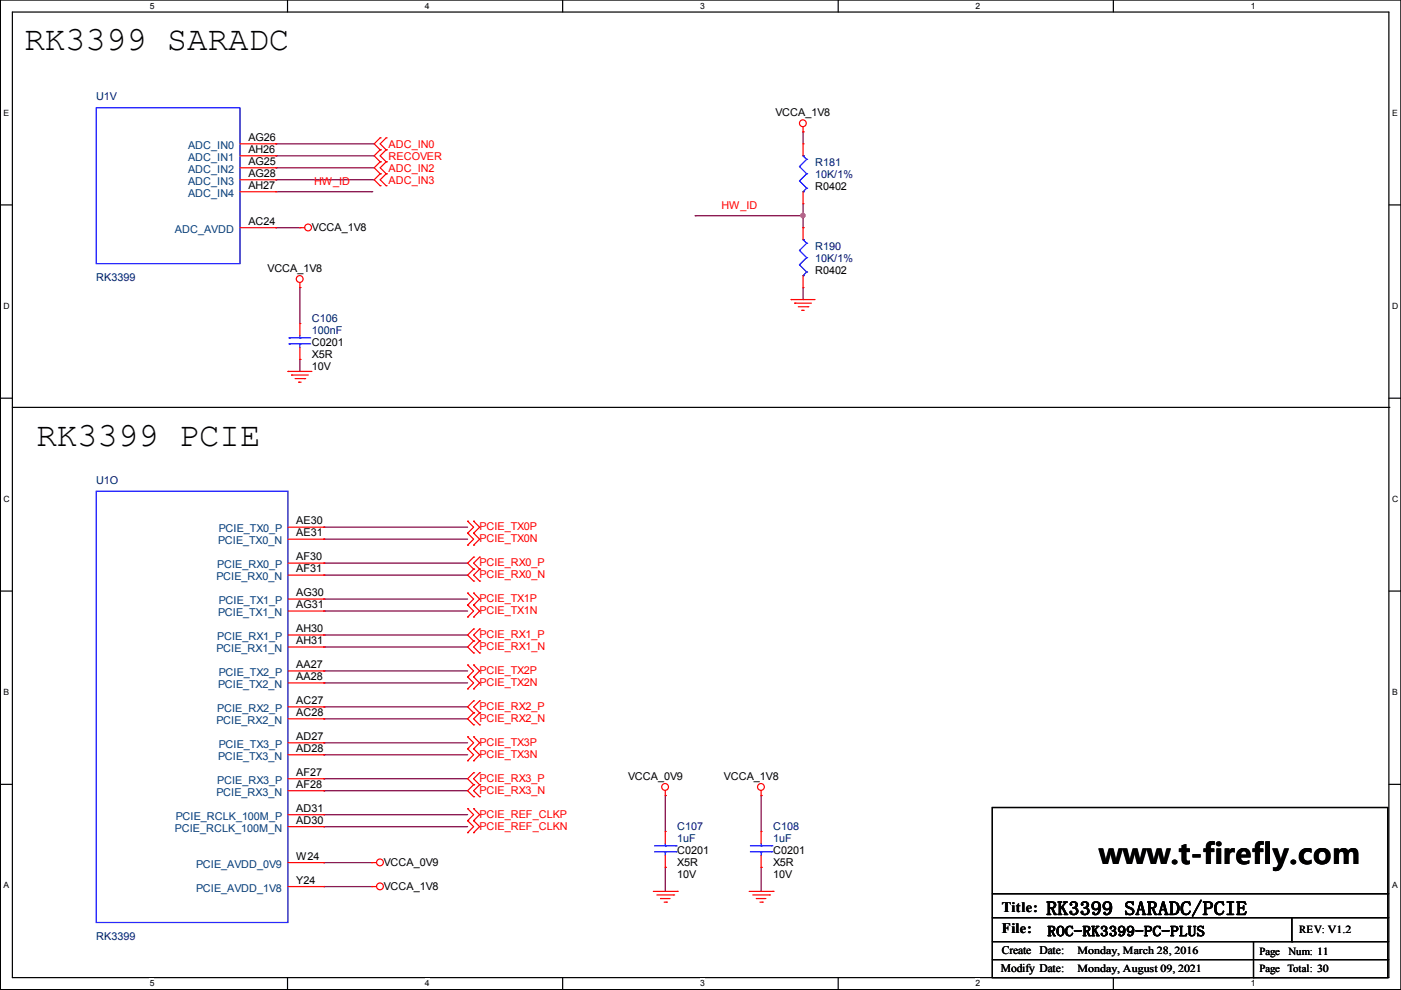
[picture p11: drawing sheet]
<svg xmlns="http://www.w3.org/2000/svg" width="297mm" height="210mm" viewBox="0 0 297 210" stroke-linecap="round" stroke-linejoin="round" font-family="sans-serif">
<path d="M.1 0h296.9v209.8h-296.9zM2.6 2.6h291.9v204.7h-291.9z" fill="none" stroke="#000" stroke-width=".25"/>
<g fill="#fff">
<path d="M31.8 .3h.9v1.9h-.9z"/>
<path d="M31.8 207.5h.9v2h-.9z"/>
</g>
<path d="M61 0v2.6M61 207.3v2.5" fill="none" stroke="#000" stroke-width=".25"/>
<g fill="#fff">
<path d="M90.1 .3h.9v1.9h-.9z"/>
<path d="M90.1 207.5h.9v2h-.9z"/>
</g>
<path d="M119.3 0v2.6M119.3 207.3v2.5" fill="none" stroke="#000" stroke-width=".25"/>
<g fill="#fff">
<path d="M148.4 .3h1v1.9h-1z"/>
<path d="M148.4 207.5h1v2h-1z"/>
</g>
<path d="M177.7 0v2.6M177.7 207.3v2.5" fill="none" stroke="#000" stroke-width=".25"/>
<g fill="#fff">
<path d="M206.8 .3h1v1.9h-1z"/>
<path d="M206.8 207.5h1v2h-1z"/>
</g>
<path d="M236.1 0v2.6M236.1 207.3v2.5" fill="none" stroke="#000" stroke-width=".25"/>
<g fill="#fff">
<path d="M265.2 .3h.9v1.9h-.9z"/>
<path d="M265.2 207.5h.9v2h-.9z"/>
<path d="M.8 23h1.1v1.9h-1.1z"/>
<path d="M295.1 23h1.1v1.9h-1.1z"/>
<path d="M.8 63.9h1.1v1.9h-1.1z"/>
<path d="M295.1 63.9h1.2v1.9h-1.2z"/>
</g>
<path d="M.1 43.4h2.5M294.5 43.4h2.5" fill="none" stroke="#000" stroke-width=".25"/>
<g fill="#fff">
<path d="M.8 104.8h1.1v2h-1.1z"/>
<path d="M295.1 104.8h1.2v2h-1.2z"/>
</g>
<path d="M.1 84.4h2.5M294.5 84.4h2.5" fill="none" stroke="#000" stroke-width=".25"/>
<g fill="#fff">
<path d="M.8 145.7h1.1v2h-1.1z"/>
<path d="M295.1 145.7h1.1v2h-1.1z"/>
</g>
<path d="M.1 125.3h2.5M294.5 125.3h2.5" fill="none" stroke="#000" stroke-width=".25"/>
<g fill="#fff">
<path d="M.8 186.7h1v2h-1z"/>
<path d="M295.1 186.7h1.1v2h-1.1z"/>
</g>
<g fill="none" stroke="#000" stroke-width=".25">
<path d="M2.6 86.4h291.9M294.5 86.4h.1M.1 166.3h2.5M210.4 171.2h83.8v36.1h-83.8zM294.5 166.3h2.5M210.4 189.5h83.8M210.4 194.6h83.8M210.4 199.7h83.8M265.8 199.7v7.6M273.9 199.7h.1M273.9 194.6v5.1M294.2 189.5h.1"/>
<path d="M294.2 194.6h.1M294.2 199.7h.1M210.4 203.5h83.8M265.8 207.3h.1M294.2 203.5h.1"/>
</g>
<g fill="none" stroke="#7f003f" stroke-width=".25">
<path d="M58.5 33h.1M58.5 30.5h.1M58.5 35.6h.1M58.5 38.1h.1M58.5 33h20.8M58.5 30.5h20.8M58.5 35.6h20.8M58.5 38.1h20.8M170.3 28h.1M170.3 28v2.5M58.5 48.3h.1M58.5 48.3h5.1"/>
<path d="M58.5 40.7h20.3M78.8 40.7h.1M147.4 45.7h.1M147.4 45.7h22.9M170.3 45.7h.1M170.3 48.3h.1M170.3 43.2v5.1M63.6 61h.1M63.6 76.2h.1M63.6 61v7.6M63.6 76.2v2.6M170.3 63.5h.1"/>
<path d="M170.3 61v2.5M68.7 119.4h.1M68.7 111.8h.1M68.7 114.3h.1M68.7 119.4h30.4M68.7 111.8h30.4M68.7 114.3h30.4M68.7 121.9h.1M68.7 134.6h.1M68.7 137.2h.1M68.7 127h.1M68.7 129.6h.1"/>
<path d="M68.7 121.9h30.4M68.7 134.6h30.4M68.7 137.2h30.4M68.7 127h30.4M68.7 129.6h30.4M68.7 149.9h.1M68.7 152.4h.1M68.7 142.3h.1M68.7 144.8h.1M68.7 157.5h.1M68.7 149.9h30.4M68.7 152.4h30.4"/>
<path d="M68.7 142.3h30.4M68.7 144.8h30.4M68.7 157.5h30.4M68.7 172.7h.1M68.7 175.3h.1M68.7 165.1h.1M68.7 167.7h.1M68.7 160h.1M68.7 172.7h30.4M68.7 175.3h30.4M68.7 165.1h30.4M68.7 167.7h30.4"/>
<path d="M68.7 160h30.4M141.1 168.7h.1M141.1 168.7v7.6M161.4 168.7h.1M161.4 168.7v7.6M68.7 182.9h.1M68.7 188h.1M68.7 182.9h10.1M68.7 188h10.1M141.1 183.9h.1M141.1 183.9v5.1M161.4 183.9h.1"/>
<path d="M161.4 183.9v5.1"/>
</g>
<circle cx="170.2" cy="45.7" r=".47" fill="#f0f" stroke="#f0f" stroke-width=".25"/>
<g fill="none" stroke="#f00" stroke-width=".25">
<path d="M50.9 30.5h7.6M50.9 33h7.6M50.9 35.6h7.6M50.9 38.1h7.6M58.5 30.5h.1M58.5 33h.1M58.5 35.6h.1M58.5 38.1h.1M80.6 31.8h.1M80.6 34.3h.1M80.6 29.2h.1M80.6 36.8h.1"/>
<path d="M80.6 39.4h.1M80.6 31.8l-1.3 1.2 1.3 1.3M80.6 29.2l-1.3 1.3 1.3 1.3M80.6 34.3l-1.3 1.3 1.3 1.2M80.6 36.8l-1.3 1.3 1.3 1.3M81.9 34.3h.1M81.9 31.8h.1M81.9 29.2h.1M81.9 36.8h.1M81.9 39.4h.1M81.9 31.8l-1.3 1.2 1.3 1.3M81.9 29.2l-1.3 1.3 1.3 1.3"/>
<path d="M81.9 34.3l-1.3 1.3 1.3 1.2M81.9 36.8l-1.3 1.3 1.3 1.3M170.3 28h.1M170.3 30.5h.1M170.3 26.9v1.1M170.3 30.5v2.5M50.9 48.3h7.6M50.9 40.7h7.6M58.5 40.7h.1M58.5 48.3h.1M63.6 48.3h.1M63.6 60v1"/>
<path d="M63.6 48.3h1M170.3 43.2h.1M170.3 48.3h.1M170.3 40.7v2.5M170.3 48.3v2.5M170.3 58.4v2.6M61 78.8h.1M61 78.8h5.1M61.8 79.5h.1M61.8 79.5h3.6M63.6 61h.1M63.6 68.6h.1"/>
<path d="M63.6 76.2h.1M63.6 68.6v2.5M63.6 73.7v2.5M167.7 63.5h.1M167.7 63.5h5.1M168.5 64.3h.1M168.5 64.3h3.5M169.2 65h2.1M170 65.8h.1M170 65.8h.5M170.3 61h.1M171.3 65h.1"/>
<path d="M62.6 80.3h2M63.3 81h.1M63.3 81h.5M64.6 80.3h.1M61 111.8h7.7M61 114.3h7.7M61 119.4h7.7M68.7 111.8h.1M68.7 114.3h.1M68.7 119.4h.1M99.1 113h.1M99.1 110.5h.1"/>
<path d="M99.1 115.6h.1M99.1 110.5l1.3 1.3-1.3 1.2M99.1 113l1.3 1.3-1.3 1.3M100.4 113h.1M100.4 110.5h.1M100.4 115.6h.1M100.4 118.1h.1M100.4 110.5l1.3 1.3-1.3 1.2M100.4 113l1.3 1.3-1.3 1.3M100.4 118.1l-1.3 1.3 1.3 1.3M101.7 118.1h.1M101.7 118.1l-1.3 1.3 1.3 1.3"/>
<path d="M61 121.9h7.7M61 127h7.7M61 129.6h7.7M61 134.6h7.7M61 137.2h7.7M68.7 121.9h.1M68.7 127h.1M68.7 129.6h.1M68.7 134.6h.1M68.7 137.2h.1M99.1 128.3h.1M99.1 125.7h.1"/>
<path d="M99.1 130.8h.1M99.1 125.7l1.3 1.3-1.3 1.3M99.1 128.3l1.3 1.3-1.3 1.2M100.4 120.7h.1M100.4 123.2h.1M100.4 128.3h.1M100.4 125.7h.1M100.4 130.8h.1M100.4 133.4h.1M100.4 135.9h.1M100.4 138.4h.1M100.4 120.7l-1.3 1.2 1.3 1.3"/>
<path d="M100.4 125.7l1.3 1.3-1.3 1.3M100.4 128.3l1.3 1.3-1.3 1.2M100.4 133.4l-1.3 1.2 1.3 1.3M100.4 135.9l-1.3 1.3 1.3 1.2M101.7 120.7h.1M101.7 123.2h.1M101.7 135.9h.1M101.7 133.4h.1M101.7 138.4h.1M101.7 120.7l-1.3 1.2 1.3 1.3M101.7 133.4l-1.3 1.2 1.3 1.3M101.7 135.9l-1.3 1.3 1.3 1.2"/>
<path d="M61 142.3h7.7M61 144.8h7.7M61 149.9h7.7M61 152.4h7.7M61 157.5h7.7M68.7 142.3h.1M68.7 144.8h.1M68.7 149.9h.1M68.7 152.4h.1M68.7 157.5h.1M99.1 143.5h.1M99.1 141h.1"/>
<path d="M99.1 146.1h.1M99.1 158.8h.1M99.1 156.2h.1M99.1 141l1.3 1.3-1.3 1.2M99.1 143.5l1.3 1.3-1.3 1.3M99.1 156.2l1.3 1.3-1.3 1.3M99.1 158.8l1.3 1.2-1.3 1.3M100.4 143.5h.1M100.4 141h.1M100.4 146.1h.1M100.4 148.6h.1M100.4 151.1h.1"/>
<path d="M100.4 153.7h.1M100.4 158.8h.1M100.4 156.2h.1M100.4 141l1.3 1.3-1.3 1.2M100.4 143.5l1.3 1.3-1.3 1.3M100.4 148.6l-1.3 1.3 1.3 1.2M100.4 151.1l-1.3 1.3 1.3 1.3M100.4 156.2l1.3 1.3-1.3 1.3M100.4 158.8l1.3 1.2-1.3 1.3M101.7 151.1h.1M101.7 148.6h.1M101.7 153.7h.1"/>
<path d="M101.7 148.6l-1.3 1.3 1.3 1.2M101.7 151.1l-1.3 1.3 1.3 1.3M61 160h7.7M61 165.1h7.7M61 167.7h7.7M61 175.3h7.7M61 172.7h7.7M68.7 160h.1M68.7 165.1h.1M68.7 167.7h.1M68.7 175.3h.1M68.7 172.7h.1"/>
<path d="M99.1 174h.1M99.1 171.5h.1M99.1 176.5h.1M99.1 161.3h.1M99.1 171.5l1.3 1.2-1.3 1.3M99.1 174l1.3 1.3-1.3 1.2M100.4 174h.1M100.4 171.5h.1M100.4 176.5h.1M100.4 161.3h.1M100.4 163.8h.1M100.4 166.4h.1"/>
<path d="M100.4 168.9h.1M100.4 171.5l1.3 1.2-1.3 1.3M100.4 174l1.3 1.3-1.3 1.2M100.4 163.8l-1.3 1.3 1.3 1.3M100.4 166.4l-1.3 1.3 1.3 1.2M101.7 166.4h.1M101.7 163.8h.1M101.7 168.9h.1M101.7 163.8l-1.3 1.3 1.3 1.3M101.7 166.4l-1.3 1.3 1.3 1.2M141.1 168.7h.1M141.1 176.3h.1"/>
<path d="M141.1 167.7v1M141.1 176.3v2.5M161.4 168.7h.1M161.4 176.3h.1M161.4 167.7v1M161.4 176.3v2.5M61 182.9h7.7M61 188h7.7M68.7 188h.1M68.7 182.9h.1M78.8 182.9h.1M78.8 188h.1"/>
<path d="M78.8 182.9h1M78.8 188h1M138.5 189h5.1M139.3 189.8h3.5M140 190.5h.1M140 190.5h2.1M140.8 191.3h.5M141.1 183.9h.1M141.1 181.4v2.5M141.3 191.3h.1M142.8 189.8h.1M143.6 189h.1"/>
<path d="M158.8 189h5.1M159.6 189.8h3.6M160.4 190.5h.1M160.4 190.5h2M161.1 191.3h.5M161.4 183.9h.1M161.4 181.4v2.5M161.6 191.3h.1M163.2 189.8h.1M163.9 189h.1"/>
<circle cx="170.2" cy="26.1" r=".72"/>
<circle cx="63.5" cy="59.2" r=".72"/>
<circle cx="65.3" cy="48.2" r=".72"/>
<circle cx="141" cy="166.8" r=".72"/>
<circle cx="161.3" cy="166.8" r=".72"/>
<circle cx="80.6" cy="187.9" r=".72"/>
<circle cx="80.6" cy="182.9" r=".72"/>
</g>
<g fill="none" stroke="#00f" stroke-width=".25">
<path d="M20.4 22.9h30.5v33h-30.5zM169.5 35.3h.1M169.5 38.4h.1M169.5 35.3l1.5 1.5M169.5 38.4l1.5 1.5M170.3 33h.1M170.3 33l.7 .8M171 33.8h.1M171 36.8h.1M171 39.9h.1M171 33.8l-1.5 1.5M171 36.8l-1.5 1.6"/>
<path d="M171 39.9l-.7 .8M169.5 53.1h.1M169.5 56.1h.1M169.5 53.1l1.5 1.5M169.5 56.1l1.5 1.6M170.3 40.7h.1M170.3 58.4h.1M170.3 50.8h.1M170.3 50.8l.7 .8M171 51.6h.1M171 54.6h.1M171 57.7h.1"/>
<path d="M171 51.6l-1.5 1.5M171 54.6l-1.5 1.5M171 57.7l-.7 .7M61.3 72.9h.1M61.3 71.6h.1M61.3 72.9h4.6M61.3 71.6h4.6M63.6 71.6h.1M63.6 72.9h.1M63.6 71.1v.5M63.6 72.9v.8M20.4 104.2h40.6v91.4h-40.6z"/>
<path d="M138.8 179.3h4.5M141.1 179.3h.1M141.1 178.8v.5M143.3 179.3h.1M159.1 179.3h4.6M161.4 179.3h.1M161.4 178.8v.5M163.7 179.3h.1M138.8 180.6h4.5M141.1 180.6h.1M141.1 180.6v.8M143.3 180.6h.1"/>
<path d="M159.1 180.6h4.6M161.4 180.6h.1M161.4 180.6v.8M163.7 180.6h.1"/>
</g>
<g font-size="7.2">
<text x="5.2" y="10.7">RK3399 SARADC</text>
<text x="7.7" y="94.5">RK3399 PCIE</text>
</g>
<text font-size="6" x="233" y="183.2">www.t-firefly.com</text>
<text font-size="4.1" x="221.8" y="194">RK3399 SARADC/PCIE</text>
<g font-size="3">
<text x="212.4" y="193.3">Title:</text>
<text x="212.4" y="197.9">File:</text>
<text x="222.1" y="198.5">ROC-RK3399-PC-PLUS</text>
</g>
<g font-size="2.5">
<text x="212.4" y="202.4">Create Date:</text>
<text x="212.2" y="206.2">Modify Date:</text>
</g>
<g font-size="2.3" fill="#00007f">
<text x="20.4" y="21.3">U1V</text>
<text x="172.8" y="35.2">R181</text>
<text x="172.8" y="37.8">10K/1%</text>
<text x="172.8" y="53">R190</text>
<text x="20.4" y="59.6">RK3399</text>
<text x="172.8" y="55.6">10K/1%</text>
<text x="66.1" y="68.3">C106</text>
<text x="66.1" y="70.8">100nF</text>
<text x="20.4" y="102.5">U1O</text>
<text x="143.6" y="176">C107</text>
<text x="143.6" y="178.5">1uF</text>
<text x="163.9" y="176">C108</text>
<text x="163.9" y="178.5">1uF</text>
<text x="20.4" y="199.3">RK3399</text>
</g>
<g font-size="2.3">
<text x="52.7" y="29.9">AG26</text>
<text x="164.4" y="24.6">VCCA_1V8</text>
<text x="52.7" y="32.4">AH26</text>
<text x="52.7" y="35">AG25</text>
<text x="52.7" y="37.5">AG28</text>
<text x="52.7" y="40.1">AH27</text>
<text x="172.8" y="40.3">R0402</text>
<text x="52.7" y="47.7">AC24</text>
<text x="66.1" y="49">VCCA_1V8</text>
<text x="56.7" y="57.6">VCCA_1V8</text>
<text x="172.8" y="58.1">R0402</text>
<text x="66.1" y="73.3">C0201</text>
<text x="66.1" y="75.9">X5R</text>
<text x="66.1" y="78.4">10V</text>
<text x="62.8" y="111.2">AE30</text>
<text x="62.8" y="113.7">AE31</text>
<text x="62.8" y="118.8">AF30</text>
<text x="62.8" y="121.3">AF31</text>
<text x="62.8" y="126.4">AG30</text>
<text x="62.8" y="129">AG31</text>
<text x="62.8" y="134">AH30</text>
<text x="62.8" y="136.6">AH31</text>
<text x="62.8" y="141.7">AA27</text>
<text x="62.8" y="144.2">AA28</text>
<text x="62.8" y="149.3">AC27</text>
<text x="62.8" y="151.8">AC28</text>
<text x="62.8" y="156.9">AD27</text>
<text x="62.8" y="159.4">AD28</text>
<text x="62.8" y="164.5">AF27</text>
<text x="62.8" y="167.1">AF28</text>
<text x="133.2" y="165.3">VCCA_0V9</text>
<text x="153.5" y="165.3">VCCA_1V8</text>
<text x="62.8" y="172.1">AD31</text>
<text x="62.8" y="174.7">AD30</text>
<text x="62.8" y="182.3">W24</text>
<text x="81.4" y="183.6">VCCA_0V9</text>
<text x="143.6" y="181">C0201</text>
<text x="143.6" y="183.6">X5R</text>
<text x="163.9" y="181">C0201</text>
<text x="163.9" y="183.6">X5R</text>
<text x="62.8" y="187.4">Y24</text>
<text x="81.4" y="188.7">VCCA_1V8</text>
<text x="143.6" y="186.1">10V</text>
<text x="163.9" y="186.1">10V</text>
<text x="275.4" y="197.9">REV: V1.2</text>
<text x="228.4" y="202.2">Monday, March 28, 2016</text>
<text x="267" y="202.5">Page</text>
<text x="273.2" y="202.5">Num: 11</text>
<text x="228.4" y="206">Monday, August 09, 2021</text>
<text x="267" y="206">Page</text>
<text x="273" y="206">Total: 30</text>
</g>
<g font-size="2.3" fill="#003f7f">
<text x="39.9" y="31.6">ADC_IN0</text>
<text x="39.9" y="34.1">ADC_IN1</text>
<text x="39.9" y="36.7">ADC_IN2</text>
<text x="39.9" y="39.2">ADC_IN3</text>
<text x="39.9" y="41.8">ADC_IN4</text>
<text x="37.1" y="49.4">ADC_AVDD</text>
<text x="46.4" y="112.9">PCIE_TX0_P</text>
<text x="46.2" y="115.4">PCIE_TX0_N</text>
<text x="45.9" y="123">PCIE_RX0_N</text>
<text x="46.1" y="120.5">PCIE_RX0_P</text>
<text x="46.2" y="130.7">PCIE_TX1_N</text>
<text x="46.4" y="128.1">PCIE_TX1_P</text>
<text x="46.1" y="135.7">PCIE_RX1_P</text>
<text x="45.9" y="138.3">PCIE_RX1_N</text>
<text x="46.4" y="143.4">PCIE_TX2_P</text>
<text x="46.2" y="145.9">PCIE_TX2_N</text>
<text x="45.9" y="153.5">PCIE_RX2_N</text>
<text x="46.1" y="151">PCIE_RX2_P</text>
<text x="46.2" y="161.1">PCIE_TX3_N</text>
<text x="46.4" y="158.6">PCIE_TX3_P</text>
<text x="46.1" y="166.2">PCIE_RX3_P</text>
<text x="37.3" y="173.8">PCIE_RCLK_100M_P</text>
<text x="45.9" y="168.8">PCIE_RX3_N</text>
<text x="37.1" y="176.4">PCIE_RCLK_100M_N</text>
<text x="41.6" y="184">PCIE_AVDD_0V9</text>
<text x="41.6" y="189.1">PCIE_AVDD_1V8</text>
</g>
<g font-size="2.3" fill="#f00">
<text x="82.4" y="34">RECOVER</text>
<text x="82.4" y="31.4">ADC_IN0</text>
<text x="66.6" y="39.3">HW_ID</text>
<text x="82.4" y="36.5">ADC_IN2</text>
<text x="82.4" y="39">ADC_IN3</text>
<text x="153" y="44.4">HW_ID</text>
<text x="101.7" y="112.5">PCIE_TX0P</text>
<text x="101.7" y="115">PCIE_TX0N</text>
<text x="101.7" y="120.1">PCIE_RX0_P</text>
<text x="101.7" y="122.6">PCIE_RX0_N</text>
<text x="101.7" y="127.7">PCIE_TX1P</text>
<text x="101.7" y="130.2">PCIE_TX1N</text>
<text x="101.7" y="135.3">PCIE_RX1_P</text>
<text x="101.7" y="137.9">PCIE_RX1_N</text>
<text x="101.7" y="142.9">PCIE_TX2P</text>
<text x="101.7" y="145.5">PCIE_TX2N</text>
<text x="101.7" y="150.6">PCIE_RX2_P</text>
<text x="101.7" y="153.1">PCIE_RX2_N</text>
<text x="101.7" y="158.2">PCIE_TX3P</text>
<text x="101.7" y="160.7">PCIE_TX3N</text>
<text x="101.7" y="165.8">PCIE_RX3_P</text>
<text x="101.7" y="173.4">PCIE_REF_CLKP</text>
<text x="101.7" y="168.3">PCIE_RX3_N</text>
<text x="101.7" y="176">PCIE_REF_CLKN</text>
</g>
<g font-size="1.8">
<text x="31.7" y="1.9">5</text>
<text x="90.1" y="1.9">4</text>
<text x="148.4" y="1.9">3</text>
<text x="206.8" y="1.9">2</text>
<text x="265.2" y="1.9">1</text>
<text x=".8" y="24.6">E</text>
<text x="295.1" y="24.6">E</text>
<text x=".8" y="65.5">D</text>
<text x="295.1" y="65.5">D</text>
<text x=".8" y="106.4">C</text>
<text x="295.1" y="106.4">C</text>
<text x=".8" y="147.3">B</text>
<text x="295.1" y="147.3">B</text>
<text x=".8" y="188.3">A</text>
<text x="295.1" y="188.3">A</text>
<text x="31.7" y="209.1">5</text>
<text x="90.1" y="209.1">4</text>
<text x="148.4" y="209.1">3</text>
<text x="206.8" y="209.1">2</text>
<text x="265.2" y="209.1">1</text>
</g>
</svg>
